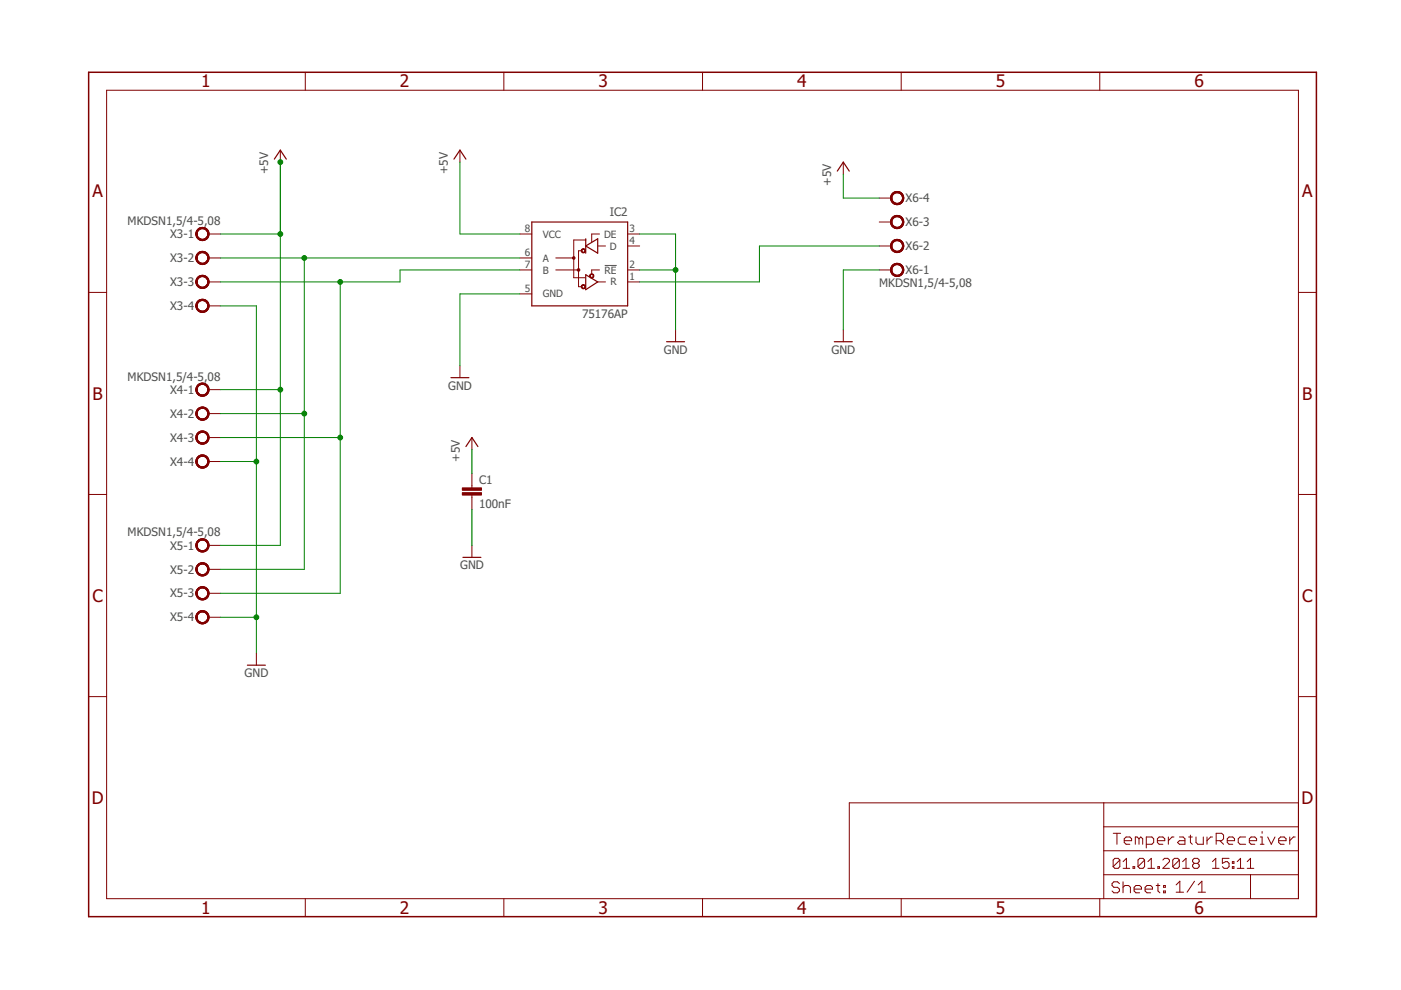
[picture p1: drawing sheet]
<svg xmlns="http://www.w3.org/2000/svg" width="297mm" height="210mm" viewBox="0 0 297 210" stroke-linecap="round" stroke-linejoin="round" font-family="sans-serif">
<path d="M128.2 56.3h2.5" fill="none" stroke="#505050" stroke-width=".21"/>
<g fill="none" stroke="#800000" stroke-width=".21">
<path d="M22.6 19.1h252.7v171.4h-252.7zM64.7 15.3v3.8M106.8 15.3v3.8M148.9 15.3v3.8M191.1 15.3v3.8M233.2 15.3v3.8M59.4 31.8v2.6M97.5 31.8v2.6M178.8 34.4v2.5M44.2 49.6h2.5M44.2 54.7h2.5M44.2 59.8h2.5"/>
<path d="M110.2 49.6h2.6M110.2 54.7h2.6M110.2 57.2h2.6M117.8 54.7h3.8M117.8 57.2h4.9M123.3 53.2h-.6v7.6h.6M124.2 50.9h-2.6v8h2.5M126.7 59.8h1.7M126.9 52.2h1.5M127.1 49.6h-1.6v1.7M127.1 57.2h-1.6v.9M133.1 49.6h2.5"/>
<path d="M133.1 52.2h2.5M133.1 57.2h2.5M133.1 59.8h2.5M186.4 52.2h2.6M186.4 57.2h2.6M186.4 47.1h2.6M186.4 42h2.6M18.8 62h3.8M44.2 64.9h2.5M97.5 77.5v2.6M110.2 62.3h2.6M143.2 69.9v2.6"/>
<path d="M178.8 69.9v2.6M275.3 62h3.8M44.2 82.6h2.5M44.2 87.7h2.5M44.2 92.8h2.5M44.2 97.9h2.5M100.1 92.8v2.5M18.8 104.8h3.8M44.2 115.6h2.5M100.1 100.4v3M100.1 105v3M100.1 115.6v2.6"/>
<path d="M275.3 104.8h3.8M44.2 120.7h2.5M44.2 125.8h2.5M44.2 130.9h2.5M54.4 138.5v2.5M18.8 147.7h3.8M275.3 147.7h3.8M234 170.2v20.3M234 175.3h41.3M236 176.7h1.6M236.8 176.7v2.3M238.4 178.2h1.5v-.4l-.4-.3h-.7l-.4 .3v.8l.4 .4h.7"/>
<path d="M241.5 177.8l-.4-.3h-.4v1.5M241.5 177.8v1.2M241.5 177.8l.4-.3 .4 .3v1.2M243 179h1.2l.4-.4v-.8l-.4-.3h-1.2v2.3M245.4 178.2h1.6v-.4l-.5-.3h-.7l-.4 .3v.8l.4 .4h.7M247.7 177.5v1.5M248.9 177.5h-.4l-.8 .7M250.1 177.5h.7l.4 .3v1.2h-1.1l-.4-.4 .4-.4h1.1M252 177.5h.8M252.4 177.1v1.5l.4 .4M253.6 177.5v1.1l.4 .4h1.1v-1.5M255.9 177.5v1.5"/>
<path d="M257.1 177.5h-.4l-.8 .7M257.9 178.2h1.1l.4-.4v-.7l-.4-.4h-1.1v2.3M258.6 178.2l.8 .8M260.2 178.2h1.5v-.4l-.3-.3h-.8l-.4 .3v.8l.4 .4h.8M264.1 177.5h-1.2l-.4 .3v.8l.4 .4h1.2M264.9 178.2h1.5v-.4l-.4-.3h-.7l-.4 .3v.8l.4 .4h.7M267.2 179h.8M267.2 177.5h.4v1.5M267.6 176.3v.4M268.8 177.5l.7 1.5 .8-1.5M271.1 178.2h1.6v-.4l-.4-.3h-.8l-.4 .3v.8l.4 .4h.8M273.5 177.5v1.5"/>
<path d="M274.6 177.5h-.4l-.7 .7M275.3 170.2h-95.2v20.3M64.7 190.5v3.9M106.8 190.5v3.9M148.9 190.5v3.9M191.1 190.5v3.9M233.2 190.5v3.9M234 185.5h41.3M234 180.4h41.3M237.3 187.3l-.4-.3h-.7l-.4 .3v.4l.4 .4h.7l.4 .4v.4l-.4 .4h-.7l-.4-.4M237.4 182.4l-.3-.4h-.7l-.4 .4v1.3M237.4 182.4v1.3l-.3 .4h-.7l-.4-.4"/>
<path d="M237.4 182.4l-1.4 1.3M238.1 187v2.3M238.1 188.1l.4-.4h.8l.4 .4v1.2M238.1 184.1h1.4M238.1 182.7l.7-.7v2.1M240.2 183.7h.4v.4h-.4zM240.5 188.5h1.5v-.4l-.4-.4h-.8l-.3 .4v.8l.3 .4h.8M242.7 182.4l-.4-.4h-.7l-.3 .4v1.3M242.7 182.4v1.3l-.4 .4h-.7l-.3-.4M242.7 182.4l-1.4 1.3M242.8 188.5h1.5v-.4l-.3-.4h-.8l-.4 .4v.8l.4 .4h.8M243.4 184.1h1.4"/>
<path d="M243.4 182.7l.7-.7v2.1M245.1 187.7h.8M245.5 183.7h.3v.4h-.3zM245.5 187.3v1.6l.4 .4M246.5 182.4l.4-.4h.7l.3 .4v.3l-1.4 1.4h1.4M246.7 187.7h.4v.4h-.4zM246.7 188.9h.4v.4h-.4zM249.4 187.6l.7-.8v2.4M249.4 189.2h1.5M250 182.4l-.3-.4h-.7l-.4 .4v1.3M250 182.4v1.3l-.3 .4h-.7l-.4-.4M250 182.4l-1.4 1.3"/>
<path d="M250.7 184.1h1.5M250.7 182.7l.8-.7v2.1M253.2 183l-.3-.3v-.3l.3-.4h.7l.4 .4v.3l-.4 .3M253.2 183l-.3 .4v.3l.3 .4h.7l.4-.4v-.3l-.4-.4M253.2 183h.7M253.3 186.8l-1.6 2.4M254 189.2h1.6M254 187.6l.8-.8v2.4M257.1 184.1h1.4M257.1 182.7l.7-.7v2.1M260.6 182h-1.4v1l.7-.3h.3l.4 .3v.7l-.4 .4h-.7l-.3-.4M261.3 183.7h.3v.4h-.3z"/>
<path d="M261.3 182.7h.3v.3h-.3zM262.3 184.1h1.4M262.3 182.7l.7-.7v2.1M264.4 182.7l.7-.7v2.1M264.4 184.1h1.4M265.1 185.5v5"/>
</g>
<path d="M18.8 15.3h260.3v179.1h-260.3z" fill="none" stroke="#800000" stroke-width=".32"/>
<g fill="none" stroke="#800000" stroke-width=".25">
<path d="M58.2 33.7l1.2-1.9 1.3 1.9M96.2 33.7l1.3-1.9 1.3 1.9M177.5 36.3l1.3-1.9 1.3 1.9M112.8 47.1h20.3v17.8h-20.3zM124.2 52.2l2.5-1.6v3.1zM124.2 50.6v3.1M124.2 58.3l2.5 1.5-2.5 1.6zM141.3 72.5h3.8M176.9 72.5h3.8M95.6 80.1h3.8M98.8 94.7l1.3-1.9 1.2 1.9M98.1 118.2h3.9"/>
<path d="M52.5 141h3.8"/>
</g>
<g fill="#800000" stroke="#800000" stroke-width=".21">
<path d="M98 103.4h4.1v.5h-4.1z"/>
<path d="M98 104.5h4.1v.5h-4.1z"/>
</g>
<g fill="#800000" stroke="#800000" stroke-width=".21">
<path d="M123.4 52.8a.46 .46 0 0 1 .7 .2 .46 .46 0 0 1-.3 .6 .46 .46 0 0 1-.6-.4h.2a.31 .31 0 0 1 .4-.3 .31 .31 0 0 1 .1 .5 .31 .31 0 0 1-.5-.1l-.2-.1z" fill-rule="evenodd"/>
<path d="M125.2 58.1a.46 .46 0 0 1 .7 .2 .46 .46 0 0 1-.3 .6 .46 .46 0 0 1-.6-.4h.2a.31 .31 0 0 1 .4-.3 .31 .31 0 0 1 .1 .5 .31 .31 0 0 1-.5-.1l-.2-.1z" fill-rule="evenodd"/>
<path d="M123.4 60.4a.46 .46 0 0 1 .7 .2 .46 .46 0 0 1-.3 .6 .46 .46 0 0 1-.6-.4h.2a.31 .31 0 0 1 .4-.3 .31 .31 0 0 1 .1 .5 .31 .31 0 0 1-.5-.1l-.2-.1z" fill-rule="evenodd"/>
<path d="M41.9 48.7a1.39 1.39 0 0 1 2.2 .2 1.39 1.39 0 0 1-.8 2.1 1.39 1.39 0 0 1-1.8-1.4h.3a1.14 1.14 0 0 1 1.6-1.1 1.14 1.14 0 0 1 .3 1.9 1.14 1.14 0 0 1-1.9-.5v-.3h-.3z" fill-rule="evenodd"/>
<path d="M41.9 48.7a1.39 1.39 0 0 1 2.2 .2 1.39 1.39 0 0 1-.8 2.1 1.39 1.39 0 0 1-1.8-1.4h.3a1.14 1.14 0 0 1 1.6-1.1 1.14 1.14 0 0 1 .3 1.9 1.14 1.14 0 0 1-1.9-.5v-.3h-.3z" fill-rule="evenodd"/>
<path d="M41.9 48.7a1.39 1.39 0 0 1 2.2 .2 1.39 1.39 0 0 1-.8 2.1 1.39 1.39 0 0 1-1.8-1.4h.3a1.14 1.14 0 0 1 1.6-1.1 1.14 1.14 0 0 1 .3 1.9 1.14 1.14 0 0 1-1.9-.5v-.3h-.3z" fill-rule="evenodd"/>
<path d="M41.9 53.7a1.39 1.39 0 0 1 2.2 .3 1.39 1.39 0 0 1-.8 2 1.39 1.39 0 0 1-1.8-1.3h.3a1.14 1.14 0 0 1 1.6-1.1 1.14 1.14 0 0 1 .3 1.9 1.14 1.14 0 0 1-1.9-.5v-.3h-.3z" fill-rule="evenodd"/>
<path d="M41.9 53.7a1.39 1.39 0 0 1 2.2 .3 1.39 1.39 0 0 1-.8 2 1.39 1.39 0 0 1-1.8-1.3h.3a1.14 1.14 0 0 1 1.6-1.1 1.14 1.14 0 0 1 .3 1.9 1.14 1.14 0 0 1-1.9-.5v-.3h-.3z" fill-rule="evenodd"/>
<path d="M41.9 53.7a1.39 1.39 0 0 1 2.2 .3 1.39 1.39 0 0 1-.8 2 1.39 1.39 0 0 1-1.8-1.3h.3a1.14 1.14 0 0 1 1.6-1.1 1.14 1.14 0 0 1 .3 1.9 1.14 1.14 0 0 1-1.9-.5v-.3h-.3z" fill-rule="evenodd"/>
<path d="M41.9 58.8a1.4 1.4 0 0 1 2.2 .2 1.4 1.4 0 0 1-.8 2.1 1.4 1.4 0 0 1-1.8-1.3h.3a1.14 1.14 0 0 1 1.6-1.1 1.14 1.14 0 0 1 .3 1.9 1.14 1.14 0 0 1-1.9-.6v-.2h-.3z" fill-rule="evenodd"/>
<path d="M41.9 58.8a1.4 1.4 0 0 1 2.2 .2 1.4 1.4 0 0 1-.8 2.1 1.4 1.4 0 0 1-1.8-1.3h.3a1.14 1.14 0 0 1 1.6-1.1 1.14 1.14 0 0 1 .3 1.9 1.14 1.14 0 0 1-1.9-.6v-.2h-.3z" fill-rule="evenodd"/>
<path d="M41.9 58.8a1.4 1.4 0 0 1 2.2 .2 1.4 1.4 0 0 1-.8 2.1 1.4 1.4 0 0 1-1.8-1.3h.3a1.14 1.14 0 0 1 1.6-1.1 1.14 1.14 0 0 1 .3 1.9 1.14 1.14 0 0 1-1.9-.6v-.2h-.3z" fill-rule="evenodd"/>
<path d="M41.9 63.9a1.4 1.4 0 0 1 2.2 .2 1.4 1.4 0 0 1-.8 2.1 1.4 1.4 0 0 1-1.8-1.3h.3a1.14 1.14 0 0 1 1.6-1.1 1.14 1.14 0 0 1 .3 1.9 1.14 1.14 0 0 1-1.9-.6v-.2h-.3z" fill-rule="evenodd"/>
<path d="M41.9 63.9a1.4 1.4 0 0 1 2.2 .2 1.4 1.4 0 0 1-.8 2.1 1.4 1.4 0 0 1-1.8-1.3h.3a1.14 1.14 0 0 1 1.6-1.1 1.14 1.14 0 0 1 .3 1.9 1.14 1.14 0 0 1-1.9-.6v-.2h-.3z" fill-rule="evenodd"/>
<path d="M41.9 63.9a1.4 1.4 0 0 1 2.2 .2 1.4 1.4 0 0 1-.8 2.1 1.4 1.4 0 0 1-1.8-1.3h.3a1.14 1.14 0 0 1 1.6-1.1 1.14 1.14 0 0 1 .3 1.9 1.14 1.14 0 0 1-1.9-.6v-.2h-.3z" fill-rule="evenodd"/>
<path d="M41.9 81.7a1.4 1.4 0 0 1 2.2 .2 1.4 1.4 0 0 1-.8 2.1 1.4 1.4 0 0 1-1.8-1.4h.3a1.14 1.14 0 0 1 1.6-1 1.14 1.14 0 0 1 .3 1.9 1.14 1.14 0 0 1-1.9-.6v-.3h-.3z" fill-rule="evenodd"/>
<path d="M41.9 81.7a1.4 1.4 0 0 1 2.2 .2 1.4 1.4 0 0 1-.8 2.1 1.4 1.4 0 0 1-1.8-1.4h.3a1.14 1.14 0 0 1 1.6-1 1.14 1.14 0 0 1 .3 1.9 1.14 1.14 0 0 1-1.9-.6v-.3h-.3z" fill-rule="evenodd"/>
<path d="M41.9 81.7a1.4 1.4 0 0 1 2.2 .2 1.4 1.4 0 0 1-.8 2.1 1.4 1.4 0 0 1-1.8-1.4h.3a1.14 1.14 0 0 1 1.6-1 1.14 1.14 0 0 1 .3 1.9 1.14 1.14 0 0 1-1.9-.6v-.3h-.3z" fill-rule="evenodd"/>
<path d="M41.9 86.7a1.4 1.4 0 0 1 2.2 .3 1.4 1.4 0 0 1-.8 2 1.4 1.4 0 0 1-1.8-1.3h.3a1.14 1.14 0 0 1 1.6-1.1 1.14 1.14 0 0 1 .3 1.9 1.14 1.14 0 0 1-1.9-.5v-.3h-.3z" fill-rule="evenodd"/>
<path d="M41.9 86.7a1.4 1.4 0 0 1 2.2 .3 1.4 1.4 0 0 1-.8 2 1.4 1.4 0 0 1-1.8-1.3h.3a1.14 1.14 0 0 1 1.6-1.1 1.14 1.14 0 0 1 .3 1.9 1.14 1.14 0 0 1-1.9-.5v-.3h-.3z" fill-rule="evenodd"/>
<path d="M41.9 86.7a1.4 1.4 0 0 1 2.2 .3 1.4 1.4 0 0 1-.8 2 1.4 1.4 0 0 1-1.8-1.3h.3a1.14 1.14 0 0 1 1.6-1.1 1.14 1.14 0 0 1 .3 1.9 1.14 1.14 0 0 1-1.9-.5v-.3h-.3z" fill-rule="evenodd"/>
<path d="M41.9 91.8a1.4 1.4 0 0 1 2.2 .3 1.4 1.4 0 0 1-.8 2 1.4 1.4 0 0 1-1.8-1.3h.3a1.14 1.14 0 0 1 1.6-1.1 1.14 1.14 0 0 1 .3 1.9 1.14 1.14 0 0 1-1.9-.5v-.3h-.3z" fill-rule="evenodd"/>
<path d="M41.9 91.8a1.4 1.4 0 0 1 2.2 .3 1.4 1.4 0 0 1-.8 2 1.4 1.4 0 0 1-1.8-1.3h.3a1.14 1.14 0 0 1 1.6-1.1 1.14 1.14 0 0 1 .3 1.9 1.14 1.14 0 0 1-1.9-.5v-.3h-.3z" fill-rule="evenodd"/>
<path d="M41.9 91.8a1.4 1.4 0 0 1 2.2 .3 1.4 1.4 0 0 1-.8 2 1.4 1.4 0 0 1-1.8-1.3h.3a1.14 1.14 0 0 1 1.6-1.1 1.14 1.14 0 0 1 .3 1.9 1.14 1.14 0 0 1-1.9-.5v-.3h-.3z" fill-rule="evenodd"/>
<path d="M41.9 96.9a1.39 1.39 0 0 1 2.2 .2 1.39 1.39 0 0 1-.8 2.1 1.39 1.39 0 0 1-1.8-1.3h.3a1.14 1.14 0 0 1 1.6-1.1 1.14 1.14 0 0 1 .3 1.9 1.14 1.14 0 0 1-1.9-.6v-.2h-.3z" fill-rule="evenodd"/>
<path d="M41.9 96.9a1.39 1.39 0 0 1 2.2 .2 1.39 1.39 0 0 1-.8 2.1 1.39 1.39 0 0 1-1.8-1.3h.3a1.14 1.14 0 0 1 1.6-1.1 1.14 1.14 0 0 1 .3 1.9 1.14 1.14 0 0 1-1.9-.6v-.2h-.3z" fill-rule="evenodd"/>
<path d="M41.9 96.9a1.39 1.39 0 0 1 2.2 .2 1.39 1.39 0 0 1-.8 2.1 1.39 1.39 0 0 1-1.8-1.3h.3a1.14 1.14 0 0 1 1.6-1.1 1.14 1.14 0 0 1 .3 1.9 1.14 1.14 0 0 1-1.9-.6v-.2h-.3z" fill-rule="evenodd"/>
<path d="M41.9 114.7a1.39 1.39 0 0 1 2.2 .2 1.39 1.39 0 0 1-.8 2.1 1.39 1.39 0 0 1-1.8-1.4h.3a1.14 1.14 0 0 1 1.6-1 1.14 1.14 0 0 1 .3 1.9 1.14 1.14 0 0 1-1.9-.6v-.3h-.3z" fill-rule="evenodd"/>
<path d="M41.9 114.7a1.39 1.39 0 0 1 2.2 .2 1.39 1.39 0 0 1-.8 2.1 1.39 1.39 0 0 1-1.8-1.4h.3a1.14 1.14 0 0 1 1.6-1 1.14 1.14 0 0 1 .3 1.9 1.14 1.14 0 0 1-1.9-.6v-.3h-.3z" fill-rule="evenodd"/>
<path d="M41.9 114.7a1.39 1.39 0 0 1 2.2 .2 1.39 1.39 0 0 1-.8 2.1 1.39 1.39 0 0 1-1.8-1.4h.3a1.14 1.14 0 0 1 1.6-1 1.14 1.14 0 0 1 .3 1.9 1.14 1.14 0 0 1-1.9-.6v-.3h-.3z" fill-rule="evenodd"/>
<path d="M41.9 119.8a1.39 1.39 0 0 1 2.2 .2 1.39 1.39 0 0 1-.8 2.1 1.39 1.39 0 0 1-1.8-1.4h.3a1.14 1.14 0 0 1 1.6-1.1 1.14 1.14 0 0 1 .3 1.9 1.14 1.14 0 0 1-1.9-.5v-.3h-.3z" fill-rule="evenodd"/>
<path d="M41.9 119.8a1.39 1.39 0 0 1 2.2 .2 1.39 1.39 0 0 1-.8 2.1 1.39 1.39 0 0 1-1.8-1.4h.3a1.14 1.14 0 0 1 1.6-1.1 1.14 1.14 0 0 1 .3 1.9 1.14 1.14 0 0 1-1.9-.5v-.3h-.3z" fill-rule="evenodd"/>
<path d="M41.9 119.8a1.39 1.39 0 0 1 2.2 .2 1.39 1.39 0 0 1-.8 2.1 1.39 1.39 0 0 1-1.8-1.4h.3a1.14 1.14 0 0 1 1.6-1.1 1.14 1.14 0 0 1 .3 1.9 1.14 1.14 0 0 1-1.9-.5v-.3h-.3z" fill-rule="evenodd"/>
<path d="M41.9 124.8a1.39 1.39 0 0 1 2.2 .3 1.39 1.39 0 0 1-.8 2 1.39 1.39 0 0 1-1.8-1.3h.3a1.14 1.14 0 0 1 1.6-1.1 1.14 1.14 0 0 1 .3 1.9 1.14 1.14 0 0 1-1.9-.5v-.3h-.3z" fill-rule="evenodd"/>
<path d="M41.9 124.8a1.39 1.39 0 0 1 2.2 .3 1.39 1.39 0 0 1-.8 2 1.39 1.39 0 0 1-1.8-1.3h.3a1.14 1.14 0 0 1 1.6-1.1 1.14 1.14 0 0 1 .3 1.9 1.14 1.14 0 0 1-1.9-.5v-.3h-.3z" fill-rule="evenodd"/>
<path d="M41.9 124.8a1.39 1.39 0 0 1 2.2 .3 1.39 1.39 0 0 1-.8 2 1.39 1.39 0 0 1-1.8-1.3h.3a1.14 1.14 0 0 1 1.6-1.1 1.14 1.14 0 0 1 .3 1.9 1.14 1.14 0 0 1-1.9-.5v-.3h-.3z" fill-rule="evenodd"/>
<path d="M41.9 129.9a1.39 1.39 0 0 1 2.2 .3 1.39 1.39 0 0 1-.8 2 1.39 1.39 0 0 1-1.8-1.3h.3a1.14 1.14 0 0 1 1.6-1.1 1.14 1.14 0 0 1 .3 1.9 1.14 1.14 0 0 1-1.9-.6v-.2h-.3z" fill-rule="evenodd"/>
<path d="M41.9 129.9a1.39 1.39 0 0 1 2.2 .3 1.39 1.39 0 0 1-.8 2 1.39 1.39 0 0 1-1.8-1.3h.3a1.14 1.14 0 0 1 1.6-1.1 1.14 1.14 0 0 1 .3 1.9 1.14 1.14 0 0 1-1.9-.6v-.2h-.3z" fill-rule="evenodd"/>
<path d="M41.9 129.9a1.39 1.39 0 0 1 2.2 .3 1.39 1.39 0 0 1-.8 2 1.39 1.39 0 0 1-1.8-1.3h.3a1.14 1.14 0 0 1 1.6-1.1 1.14 1.14 0 0 1 .3 1.9 1.14 1.14 0 0 1-1.9-.6v-.2h-.3z" fill-rule="evenodd"/>
<path d="M189.2 56.3a1.4 1.4 0 0 1 2.2 .1 1.4 1.4 0 0 1-.8 2.1 1.4 1.4 0 0 1-1.8-1.3h.3a1.14 1.14 0 0 1 1.7-.9 1.14 1.14 0 0 1 .1 1.9 1.14 1.14 0 0 1-1.8-.7v-.3h-.3z" fill-rule="evenodd"/>
<path d="M189.2 56.3a1.4 1.4 0 0 1 2.2 .1 1.4 1.4 0 0 1-.8 2.1 1.4 1.4 0 0 1-1.8-1.3h.3a1.14 1.14 0 0 1 1.7-.9 1.14 1.14 0 0 1 .1 1.9 1.14 1.14 0 0 1-1.8-.7v-.3h-.3z" fill-rule="evenodd"/>
<path d="M189.2 56.3a1.4 1.4 0 0 1 2.2 .1 1.4 1.4 0 0 1-.8 2.1 1.4 1.4 0 0 1-1.8-1.3h.3a1.14 1.14 0 0 1 1.7-.9 1.14 1.14 0 0 1 .1 1.9 1.14 1.14 0 0 1-1.8-.7v-.3h-.3z" fill-rule="evenodd"/>
<path d="M189.2 51.2a1.4 1.4 0 0 1 2.2 .2 1.4 1.4 0 0 1-.8 2.1 1.4 1.4 0 0 1-1.8-1.3h.3a1.14 1.14 0 0 1 1.7-1 1.14 1.14 0 0 1 .1 1.9 1.14 1.14 0 0 1-1.8-.7v-.2h-.3z" fill-rule="evenodd"/>
<path d="M189.2 51.2a1.4 1.4 0 0 1 2.2 .2 1.4 1.4 0 0 1-.8 2.1 1.4 1.4 0 0 1-1.8-1.3h.3a1.14 1.14 0 0 1 1.7-1 1.14 1.14 0 0 1 .1 1.9 1.14 1.14 0 0 1-1.8-.7v-.2h-.3z" fill-rule="evenodd"/>
<path d="M189.2 51.2a1.4 1.4 0 0 1 2.2 .2 1.4 1.4 0 0 1-.8 2.1 1.4 1.4 0 0 1-1.8-1.3h.3a1.14 1.14 0 0 1 1.7-1 1.14 1.14 0 0 1 .1 1.9 1.14 1.14 0 0 1-1.8-.7v-.2h-.3z" fill-rule="evenodd"/>
<path d="M189.2 46.1a1.4 1.4 0 0 1 2.2 .2 1.4 1.4 0 0 1-.8 2.1 1.4 1.4 0 0 1-1.8-1.3h.3a1.14 1.14 0 0 1 1.7-1 1.14 1.14 0 0 1 .1 1.9 1.14 1.14 0 0 1-1.8-.7v-.2h-.3z" fill-rule="evenodd"/>
<path d="M189.2 46.1a1.4 1.4 0 0 1 2.2 .2 1.4 1.4 0 0 1-.8 2.1 1.4 1.4 0 0 1-1.8-1.3h.3a1.14 1.14 0 0 1 1.7-1 1.14 1.14 0 0 1 .1 1.9 1.14 1.14 0 0 1-1.8-.7v-.2h-.3z" fill-rule="evenodd"/>
<path d="M189.2 46.1a1.4 1.4 0 0 1 2.2 .2 1.4 1.4 0 0 1-.8 2.1 1.4 1.4 0 0 1-1.8-1.3h.3a1.14 1.14 0 0 1 1.7-1 1.14 1.14 0 0 1 .1 1.9 1.14 1.14 0 0 1-1.8-.7v-.2h-.3z" fill-rule="evenodd"/>
<path d="M189.2 41a1.4 1.4 0 0 1 2.2 .2 1.4 1.4 0 0 1-.8 2.1 1.4 1.4 0 0 1-1.8-1.3h.3a1.14 1.14 0 0 1 1.7-1 1.14 1.14 0 0 1 .1 2 1.14 1.14 0 0 1-1.8-.7v-.3h-.3z" fill-rule="evenodd"/>
<path d="M189.2 41a1.4 1.4 0 0 1 2.2 .2 1.4 1.4 0 0 1-.8 2.1 1.4 1.4 0 0 1-1.8-1.3h.3a1.14 1.14 0 0 1 1.7-1 1.14 1.14 0 0 1 .1 2 1.14 1.14 0 0 1-1.8-.7v-.3h-.3z" fill-rule="evenodd"/>
<path d="M189.2 41a1.4 1.4 0 0 1 2.2 .2 1.4 1.4 0 0 1-.8 2.1 1.4 1.4 0 0 1-1.8-1.3h.3a1.14 1.14 0 0 1 1.7-1 1.14 1.14 0 0 1 .1 2 1.14 1.14 0 0 1-1.8-.7v-.3h-.3z" fill-rule="evenodd"/>
<circle cx="122.7" cy="57.2" r=".28"/>
<circle cx="121.6" cy="54.7" r=".28"/>
</g>
<path d="M100.1 95.3v5.1M100.1 108v7.6" fill="none" stroke="#008000" stroke-width=".25"/>
<g fill="none" stroke="#008000" stroke-width=".21">
<path d="M59.4 34.4v81.2h-12.7M97.5 34.4v15.2h12.7M178.8 36.9v5.1h7.6M46.7 49.6h12.7M46.7 54.7h63.5M64.5 54.7v66h-17.8M72.1 59.8v66h-25.4M110.2 57.2h-25.4v2.6h-38.1M135.6 57.2h7.6M135.6 49.6h7.6v20.3M186.4 57.2h-7.6v12.7M186.4 52.2h-25.4v7.6h-25.4"/>
<path d="M46.7 64.9h7.7v73.6M110.2 62.3h-12.7v15.2M46.7 97.9h7.7M46.7 82.6h12.7M46.7 87.7h17.8M46.7 92.8h25.4M46.7 130.9h7.7"/>
</g>
<g fill="#008000" stroke="#008000" stroke-width=".21">
<circle cx="54.4" cy="130.9" r=".51"/>
<circle cx="54.4" cy="97.9" r=".51"/>
<circle cx="143.2" cy="57.2" r=".51"/>
<circle cx="59.4" cy="82.6" r=".51"/>
<circle cx="59.4" cy="49.6" r=".51"/>
<circle cx="59.4" cy="34.4" r=".51"/>
<circle cx="64.5" cy="87.7" r=".51"/>
<circle cx="64.5" cy="54.7" r=".51"/>
<circle cx="72.1" cy="92.8" r=".51"/>
<circle cx="72.1" cy="59.8" r=".51"/>
</g>
<g font-size="3.7" fill="#800000">
<text x="42.7" y="18.5">1</text>
<text x="84.8" y="18.5">2</text>
<text x="126.9" y="18.5">3</text>
<text x="169" y="18.5">4</text>
<text x="211.1" y="18.5">5</text>
<text x="253.2" y="18.5">6</text>
<text x="19.6" y="41.9">A</text>
<text x="276.1" y="41.9">A</text>
<text x="19.6" y="84.7">B</text>
<text x="276.1" y="84.7">B</text>
<text x="19.6" y="127.6">C</text>
<text x="276.1" y="127.6">C</text>
<text x="19.5" y="170.4">D</text>
<text x="275.9" y="170.4">D</text>
<text x="42.7" y="193.7">1</text>
<text x="84.8" y="193.7">2</text>
<text x="126.9" y="193.7">3</text>
<text x="169" y="193.7">4</text>
<text x="211.1" y="193.7">5</text>
<text x="253.2" y="193.7">6</text>
</g>
<g font-size="2.5" fill="#505050">
<text x="56.9" y="36.9" transform="rotate(-90 56.9 36.9)">+5V</text>
<text x="95" y="36.9" transform="rotate(-90 95 36.9)">+5V</text>
<text x="176.2" y="39.5" transform="rotate(-90 176.2 39.5)">+5V</text>
<text x="27.1" y="47.7">MKDSN1,5/4-5,08</text>
<text x="129.3" y="45.8">IC2</text>
<text x="192" y="48">X6-3</text>
<text x="192" y="42.9">X6-4</text>
<text x="36.1" y="50.5">X3-1</text>
<text x="192" y="53">X6-2</text>
<text x="36.1" y="55.6">X3-2</text>
<text x="192" y="58.1">X6-1</text>
<text x="36.1" y="60.7">X3-3</text>
<text x="36.1" y="65.7">X3-4</text>
<text x="186.4" y="60.9">MKDSN1,5/4-5,08</text>
<text x="123.4" y="67.4">75176AP</text>
<text x="140.7" y="75">GND</text>
<text x="176.3" y="75">GND</text>
<text x="27.1" y="80.7">MKDSN1,5/4-5,08</text>
<text x="36.1" y="83.5">X4-1</text>
<text x="95" y="82.6">GND</text>
<text x="36.1" y="88.6">X4-2</text>
<text x="36.1" y="93.7">X4-3</text>
<text x="36.1" y="98.7">X4-4</text>
<text x="97.5" y="97.9" transform="rotate(-90 97.5 97.9)">+5V</text>
<text x="101.6" y="107.6">100nF</text>
<text x="101.6" y="102.6">C1</text>
<text x="27.1" y="113.7">MKDSN1,5/4-5,08</text>
<text x="36.1" y="116.5">X5-1</text>
<text x="36.1" y="121.6">X5-2</text>
<text x="97.6" y="120.7">GND</text>
<text x="36.1" y="126.7">X5-3</text>
<text x="36.1" y="131.8">X5-4</text>
<text x="51.9" y="143.6">GND</text>
</g>
<g font-size="2.1" fill="#505050">
<text x="111.2" y="49.3">8</text>
<text x="115.1" y="50.4">VCC</text>
<text x="128.1" y="50.4">DE</text>
<text x="129.3" y="52.9">D</text>
<text x="133.4" y="49.3">3</text>
<text x="133.4" y="51.8">4</text>
<text x="111.2" y="54.3">6</text>
<text x="111.2" y="56.9">7</text>
<text x="115.1" y="55.5">A</text>
<text x="115.1" y="58">B</text>
<text x="128.2" y="58">RE</text>
<text x="133.4" y="59.4">1</text>
<text x="133.4" y="56.9">2</text>
<text x="111.2" y="62">5</text>
<text x="115.1" y="63.1">GND</text>
<text x="129.4" y="60.5">R</text>
</g>
</svg>
